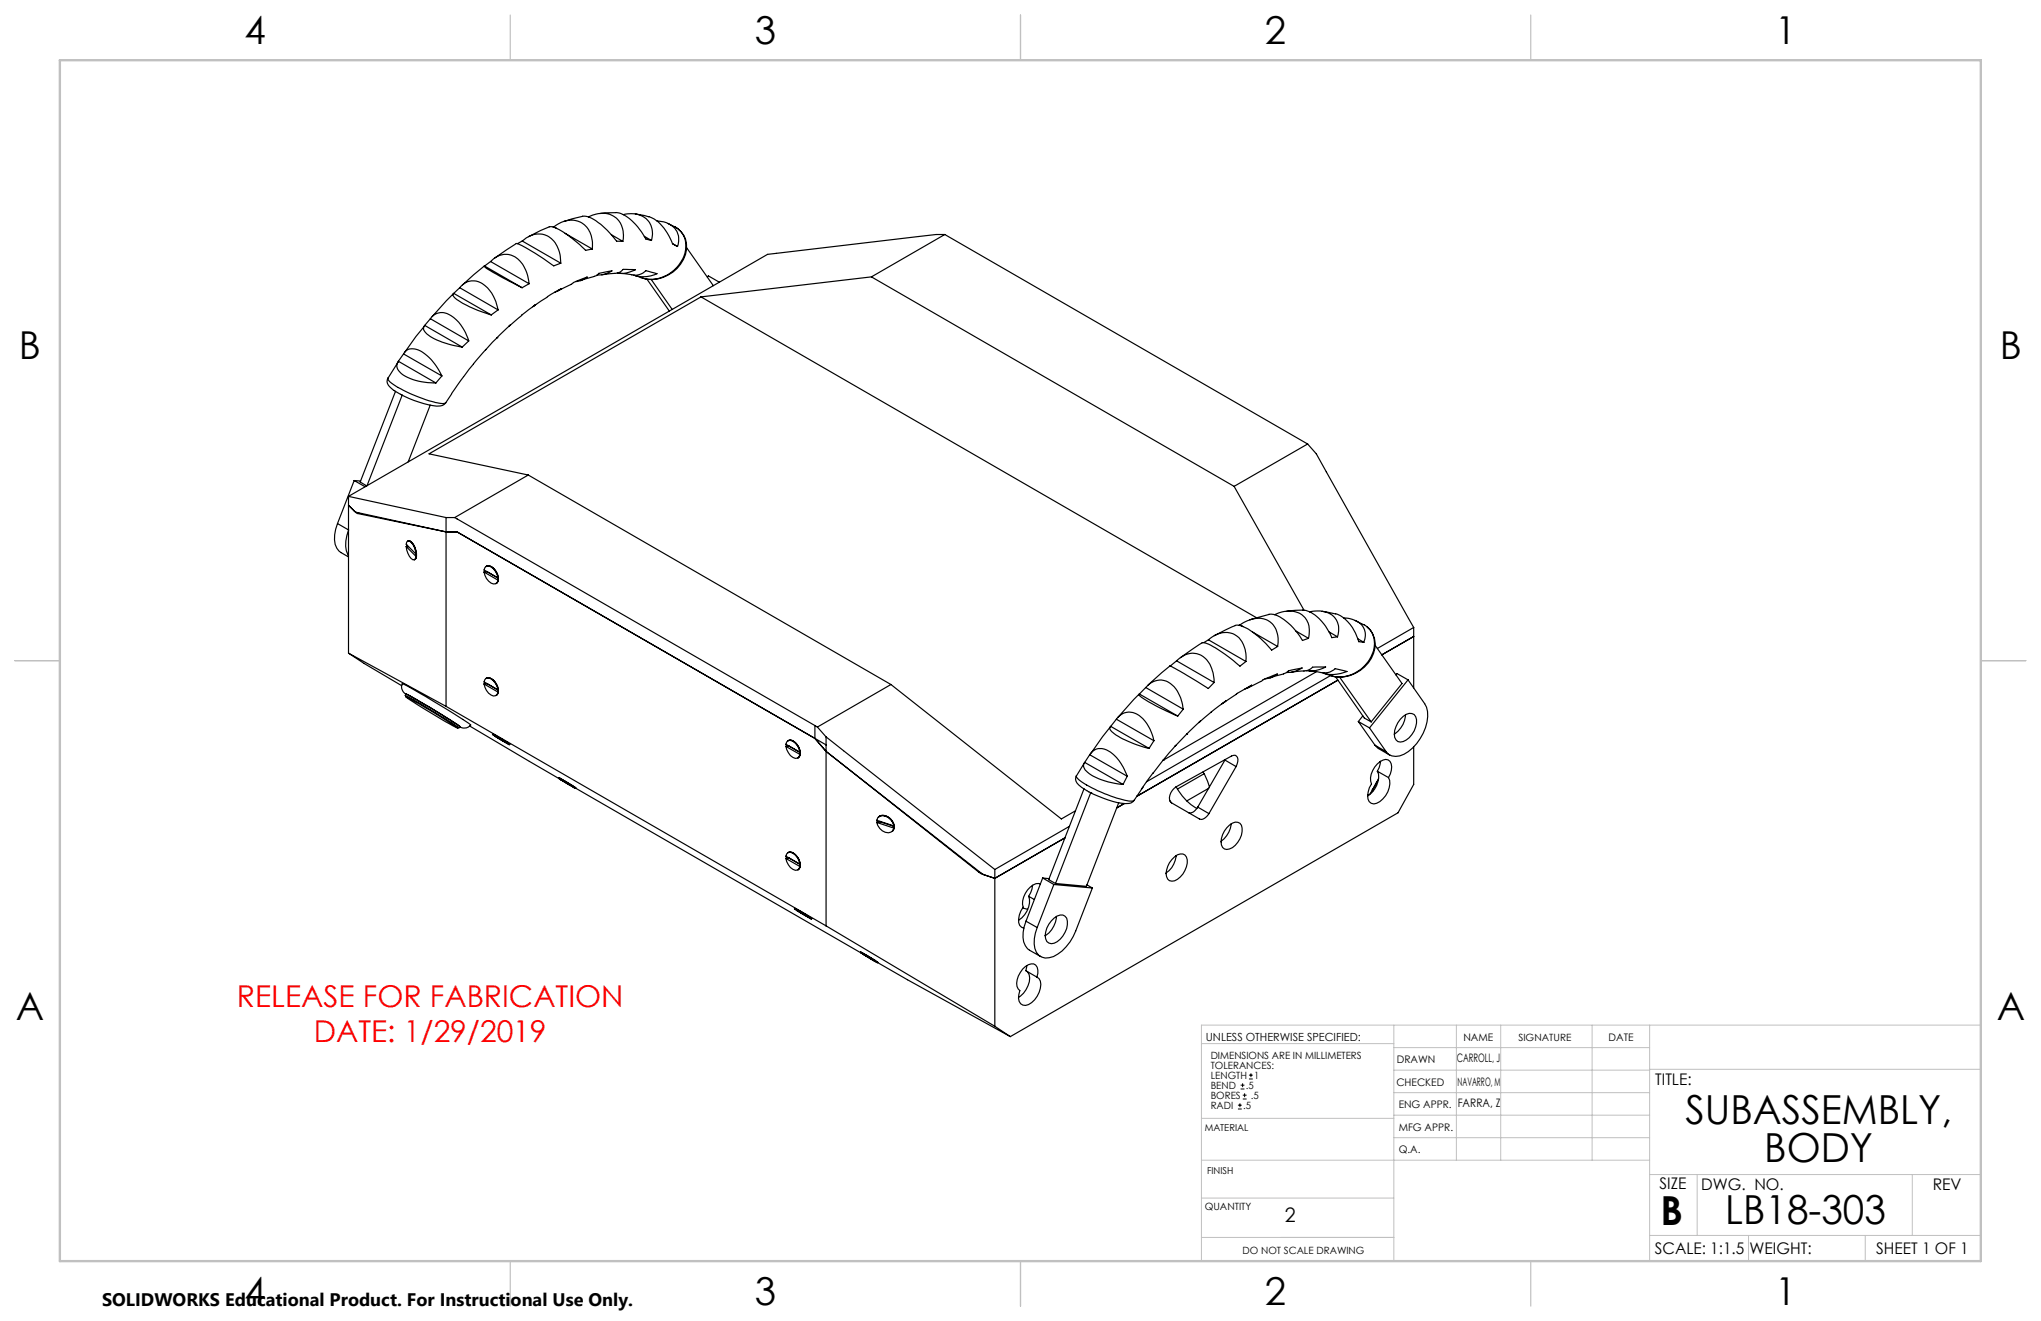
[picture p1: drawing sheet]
<svg xmlns="http://www.w3.org/2000/svg" width="432mm" height="279mm" viewBox="0 0 432 279" stroke-linecap="round" stroke-linejoin="round" font-family="sans-serif">
<path d="M261.9 234.6h.8M261.9 233.8h.8M262.3 233.4v.8M262.5 230.3h.8M262.5 229.5h.8M262.9 229.1v.8M262.9 232.4h.8M262.9 231.6h.8M263.3 231.2v.9M264.2 228.2h.8M264.2 227.4h.8M264.7 227v.8" fill="none" stroke="#000" stroke-width=".21"/>
<g fill="none" stroke="#c0c0c0" stroke-width=".21">
<path d="M294.9 216.8v49.9M308.1 216.8v28.6M317.5 216.8v28.6M336.8 216.8v28.6M349 216.8v49.9M419.1 216.8h-164.9v49.9M254.2 236.5h40.7M254.2 220.7h40.7M294.9 231.1h54.1M294.9 226.3h54.1M294.9 221.6h54.1M294.9 235.9h54.1"/>
<path d="M349 226.2h70.1M254.2 245.4h94.8M254.2 253.4h40.7M294.9 240.6h54.1M349 248.4h70.1M359.1 248.4v12.9M404.6 248.4v12.9M254.2 261.7h40.7M349 261.3h70.1M369.9 261.3v5.4M394.6 261.3v5.4"/>
</g>
<path d="M108 3.2v9.5M215.9 3.2v9.5M323.8 3.2v9.5M3.1 139.7h9.6M419.1 139.7h9.5M108 266.7v9.6M215.9 266.7v9.6M323.8 266.7v9.6" fill="none" stroke="#c0c0c0" stroke-width=".25"/>
<path d="M12.7 12.7h406.4v254h-406.4z" fill="none" stroke="#c0c0c0" stroke-width=".5"/>
<g fill="none" stroke="#000" stroke-width=".25">
<path d="M102.4 56.3l-4.5 4M102.5 56.3h-.1a36.2 36.2 0 0 0 7.2 4.1l.9 .5M102.5 56.3l8 4.6M103.8 55.3a4.1 4.1 0 0 1 7 1.1l.8 1.8 .3 1.8M103.8 55.3l-1.3 1M103.8 55.3l8.1 4.7M104.7 54.5l4.3-2.8a.76 .76 0 0 1 1.1 .1l3 1.7 4.1 2.7 1.4-.5M110.5 51a4.4 4.4 0 0 1 7.1 .6 7.3 7.3 0 0 1 1 4.1M110.5 51l-1 .5M110.5 51l8.1 4.7M111.8 50.1l4.2-2a2.21 2.21 0 0 1 2.3 .4l2.8 2 2.8 2.5 1.4-.3M117.2 48a4.9 4.9 0 0 1 6.9 0 6.1 6.1 0 0 1 1.2 4.7"/>
<path d="M117.2 48h-.2M117.2 48l.6 .3M119.6 49.4l5.7 3.3M121.8 59.5l1.1-.2 1.3-.7-2.9 1.2-.5 .3-2.8 1.5M123.3 45.8l-4 1M123.3 45.7a5.5 5.5 0 0 1 3.8 1.7l1.4 1.3 2 2.3h1.3M124.5 45.9a4.9 4.9 0 0 1 6.6 1.1 5.4 5.4 0 0 1 .7 4M126.3 58.2l1.3-.1 1.9-.8-2.8 .5-.5 .5-3.4 1.1M126.9 45.2l3.4-.2a7.5 7.5 0 0 1 5 3.4l1.3 2.2 1.2 .3M129.3 49.6l2.5 1.4M130.6 57.7a5.8 5.8 0 0 0 3.8-.7h-2.6l-.6 .5-.6 .2-3.3 .4M131.1 57.8l2.4 .3a3.1 3.1 0 0 0 3.1-.8l2.4 .6a6.4 6.4 0 0 1-4.9 .3"/>
<path d="M131.9 45.4a4.7 4.7 0 0 1 5.8 2.3l.3 1.7-.2 1.5M134.4 45.3l2.9 .6M134.5 58.3l1.2 .5M136.3 50l1.5 .9M136.9 59.1l4.7 6.7M137.3 45.8a9.1 9.1 0 0 1 5 5.7l1 .6a3.8 3.8 0 0 0-3.4-5.3l-.9-.1M137.8 59.1l4.4 6.3M141.4 47.3l1.5 .7M142.9 48a4.9 4.9 0 0 1 1.7 6.9 7.5 7.5 0 0 1-8.6 3.9M142.9 48a5 5 0 0 1 1.1 7.4 7.4 7.4 0 0 1-8.3 3.3M145.2 52.4l5.7 8M149.6 58.6l.3-.3 2.3 1.4"/>
<path d="M184.4 58.6l-36.1 4.2M184.4 58.6l76.7 44.3M199.9 49.6h-1.9l-35.6 4.2-88.7 51.2M199.9 49.6l-15.5 9M199.9 49.6l76.7 44.3M82.1 80a1.41 1.41 0 0 0 .5 1.9 19 19 0 0 0 10.5 4l.9-.4 .3-.3M82.1 80a2.04 2.04 0 0 0 1.4 1.5 28.8 28.8 0 0 0 10.2 3.9l.6-.2M84.2 76.6l-2.1 3.4M84.3 76.4l-.1 .2a1.77 1.77 0 0 0 .7 2.4 12 12 0 0 0 7.3 2M84.3 76.4l7.9 4.6M85.4 74.9a2.4 2.4 0 0 1 3.5-.7 11.2 11.2 0 0 1 4.6 5.3M85.4 74.9l-1.1 1.5"/>
<path d="M85.4 74.9l8.1 4.6M89.8 69l-1.8 2.2-2.4 3.4M89.9 68.8l-.1 .1a1.25 1.25 0 0 0 .6 1.8 16.4 16.4 0 0 0 7.4 2.7M89.9 68.8l7.9 4.6M91.1 67.4a2.98 2.98 0 0 1 4.3-.7 9.4 9.4 0 0 1 3.8 5.4M91.1 67.4l-1.2 1.4M91.1 67.4l8.1 4.7M93.5 79.5l-1.3 1.5M95.9 62.2l-4.5 4.8M96 62.1l-.2 .1a.87 .87 0 0 0 .5 .9l1.6 1 1.5 .8 4.5 1.7M96 62.1l7.9 4.5M97.3 60.9a3.7 3.7 0 0 1 5.9 0 9.3 9.3 0 0 1 2.2 4.6"/>
<path d="M97.3 60.9l-1.3 1.2M97.3 60.9l8.1 4.6M98 79.7l-2.4 3.4M99.2 72.1l-1.4 1.3M102.8 73.9l-2 2.3-2.7 3.5M105.1 71.5l-2.4 2.5M105.1 71.4h.1M105.4 65.5l-1.5 1.1M107.7 69l.3-.2-2.9 2.6M110.3 66.7l-2.6 2.3M111.9 60l-1.4 .9M112.7 64.9l.6-.5-3 2.3"/>
<path d="M115.6 62.9l-2.7 1.9M117.4 61.8l1.4-.8-3.2 1.9M148.3 62.8l-57.5 33.2 21 4.5M148.3 62.8l117.6 67.9M83.7 82.8l-7.5 19.2 1.4 .8M85.1 83.6l-7.5 19.1M91 85.7l-4.6 12M95.6 83.3l-1.3 1.9M276.6 93.9l1.9 2.1 20.6 36.7M276.6 93.9l-15.5 9M71.4 110.7a5.5 5.5 0 0 0 .3 5.9l2 1.2M71.4 110.7l2.3 1.4"/>
<path d="M73.7 105l20.7 4.5M73.7 105v33.1M73.7 106.9l1.5 1.4M73.8 112.1a6 6 0 0 0-.1 5.4M74.9 101.6l2.3 1.3M74.9 101.6l-3.5 9.1M74.9 101.6l1.4 .1M75 108.1l.3 .2 19.1 4.2M75.2 108.3l.5 .3M75.2 108.3h.1M75.7 108.6l18.7 3.9M75.9 108.5l-.2 .1"/>
<path d="M85.9 115.6a3.9 3.9 0 0 0 1.4 2.8h.4l.2-.3 .1-.4M85.9 115.6l2.1 2.1M86 115.2v.4M86 115.6h.4M86 115.6h-.1M86.3 114.4a2.73 2.73 0 0 1 1.7 2.8l-2.1-2.1 .1-.4zM86.4 114.4a1.72 1.72 0 0 1 1.4 1.3l.3 1.5h-.1M86.4 114.4a2.44 2.44 0 0 1 1.7 2.4 1.35 1.35 0 0 1-.4 1.6M86.4 114.4h-.1M87.7 118.4h-.1M88 117.7h.1l-.1 .4-.3 .3M94.4 112.5h2.3l75.7 43.7"/>
<path d="M94.4 109.5v39.9M94.4 109.5h1.8M96.2 109.5l76.2 44M102.9 119.8a1.27 1.27 0 0 1 1.6 .5 2.39 2.39 0 0 1 .8 1.9M102.9 119.8a2.17 2.17 0 0 1 2.4 2 1.38 1.38 0 0 1-.3 1.6M102.9 119.8h-.1M111.8 100.5l-15.6 9M111.8 100.5l76.7 44.3M261.1 102.9l14.8 26.1M73.7 138.1l20.7 11.3M73.7 138.1l3.3 2.2 8 4.7M102.4 121a2.56 2.56 0 0 0 2.4 2.5l.4-.3 .1-.5"/>
<path d="M102.4 121l2.9 1.7M102.5 120.6v.4M102.5 121h.6l2.3 1.3M102.5 121h-.1M102.6 120.1a1.11 1.11 0 0 1 1.8 .2l.8 1.3 .1 .6-2.9-1.7zM105 123.4h-.1M105.4 122.7l-.4 .7M105.4 122.3v.4M105.4 122.7h-.1M105.4 122.2v.1M248.9 139.8a4.2 4.2 0 0 1 6.1-.5 7.5 7.5 0 0 1 1.9 5.1M248.9 139.8l-1.4 1.1"/>
<path d="M248.9 139.8l8 4.6M249.7 139.1l4.8-3.2a7.2 7.2 0 0 1 3.6 1.8l4.2 3.2 1.3-1M255.7 135.3a4.7 4.7 0 0 1 6.4-.4 6.5 6.5 0 0 1 1.5 5M255.7 135.3l-1 .6M255.7 135.3l7.9 4.6M261.3 132.3l-4.4 2.1M261.3 132.3a4 4 0 0 1 3.4 1.2 20 20 0 0 1 4.3 4l1.3-.8M262.4 132.2a5.5 5.5 0 0 1 6.3-.7 5.4 5.4 0 0 1 1.6 5.2M262.4 132.2l-.3 .1M262.4 132.2l.6 .3M265 133.7l5.3 3M268.4 129.9a4.7 4.7 0 0 1 3.7 1.5 15.1 15.1 0 0 1 3.5 4.1l1.2-.5"/>
<path d="M268.5 130l-4.1 1.1M269.7 130a5.5 5.5 0 0 1 6.2 .4 5 5 0 0 1 .9 4.6M272.1 129.3l3.5-.3a6.1 6.1 0 0 1 4.5 3l1.7 2.9 1.2-.2M274.1 133.5l2.7 1.5M277.1 129.4a5.4 5.4 0 0 1 5.3 1.3 4.4 4.4 0 0 1 .6 4M279.7 129.3l.8 .1a6.3 6.3 0 0 1 3.4 1 9.2 9.2 0 0 1 3.5 5.3l1.1 .2M281.2 133.7l1.8 1M284.3 130.7a4.3 4.3 0 0 1 4.5 3l.1 .8-.4 1.4M286.7 131.3l1.8 .8M287.3 135.1l1.2 .8M288.5 132.1a4.6 4.6 0 0 1 1.9 6 7.4 7.4 0 0 1-9 4.7M289.1 132.5a5 5 0 0 1 1 6.7 7.6 7.6 0 0 1-8.7 3.6"/>
<path d="M290.9 136.5l5.7 8.1-6.5 8.1M299.1 132.7l-7.7 4.5M299.1 132.7v12.8M299.1 134.6l-6.8 3.9M85.8 147.4a98.2 98.2 0 0 1 11 6.6 127.5 127.5 0 0 1-11-6.6zM85.9 146.8a100.6 100.6 0 0 1 11.4 6.9l-.2 .3a115.7 115.7 0 0 0-11.4-6.9zM87.8 147.8h.1M94.4 149.4l80.4 46.4M95.4 152.4h.1M97.2 153.7l.2 .1a106.8 106.8 0 0 0-11.6-7l.1 .1a1.79 1.79 0 0 1-.8-2.3 159.6 159.6 0 0 1 14.5 8.8 1.86 1.86 0 0 1-2.3 .3M99.4 153.6l18.9 11.1M102.4 144.7a3.1 3.1 0 0 0 2 2.5l.4-.1 .4-.2 .1-.5"/>
<path d="M102.4 144.7l2.9 1.7M102.5 144.3v.3M102.5 144.6h.6l2.3 1.4M102.5 144.6l-.1 .1M102.6 143.7a1.15 1.15 0 0 1 1.8 .3l.8 1.2 .1 .7-2.9-1.7zM102.9 143.4a1.27 1.27 0 0 1 1.6 .5 2.39 2.39 0 0 1 .8 2M102.9 143.4a2.24 2.24 0 0 1 2.4 2.1 1.35 1.35 0 0 1-.3 1.6M102.9 143.4l-.1 .1M104.2 155.3l3.2 1.8-.1 .1-3.1-1.8 .2 .1 3.2 1.9M104.2 155.3l3.6 2.1M104.2 155.3h.1M104.7 155.7l3.1 1.8-.2-.1"/>
<path d="M104.7 155.6v.1M105 147.1h-.1M105.4 146.3l-.4 .8M105.4 146v.3M105.4 146.3l-.1 .1M105.4 145.9v.1M107.6 157.4l.1-.1 .1 .1M107.8 157.4v.1M166.3 157.9a3.3 3.3 0 0 0 2 2.5l.4-.1 .4-.2 .1-.5M166.3 157.9l2.9 1.7M166.3 157.4l.1 .4M166.4 157.8h.6l2.3 1.4"/>
<path d="M166.4 157.8l-.1 .1M166.4 156.9a1.18 1.18 0 0 1 1.9 .3l.4 .6 .5 1.3-2.9-1.7zM166.8 156.6a2.04 2.04 0 0 1 2.3 1.8l.1 .7M166.8 156.6a2.24 2.24 0 0 1 2.4 2.1 1.27 1.27 0 0 1-.3 1.6M166.8 156.6l-.1 .1M169.3 159.5l-.4 .8M169.3 159.1v.4M169.3 159.5l-.1 .1M172.4 156.2l2.4 1.4M172.4 153.5v2.7M172.4 153.5l.5 .3M172.4 156.2l2.4 2.7"/>
<path d="M172.9 153.8l1.9 2.1M174.8 158.9l32.7 25.7 .8 .5M174.8 155.9l35.7 28M174.8 155.9v39.9M174.8 158.9l32.3 25.6M188.5 144.8l-15.6 9M188.5 144.8l36 28.4 3-1.7M230.5 159.6a2.81 2.81 0 0 1 4.4-.5 11.2 11.2 0 0 1 3.6 5.1M230.5 159.6l-1 1.7M230.5 159.6l8 4.6M234.9 153.8l-4.2 5.7M235 153.6a.82 .82 0 0 0 .4 1.3 21.4 21.4 0 0 0 7.7 3.4"/>
<path d="M235 153.6l8.1 4.7M236.2 152.1a3.4 3.4 0 0 1 5.6-.1 10.1 10.1 0 0 1 2.3 4.7M236.2 152.1l-1.2 1.5M236.2 152.1l7.9 4.6M240.9 146.9l-4.4 4.8M241.1 146.8h-.1a.92 .92 0 0 0 .7 .8l3.1 1.8 4.4 2M241.1 146.8l8.1 4.6M242.4 145.4a3.8 3.8 0 0 1 6.4 .4 9.1 9.1 0 0 1 1.5 4.2M242.4 145.4l-1.3 1.4M242.4 145.4l7.9 4.6M244.1 156.7l-1 1.6M247.5 140.9l3 1.6 5.1 3.1 1.3-1.2"/>
<path d="M247.5 140.9l-4.6 4M250.3 150l-1.1 1.4M251 155.3l-2.4 2.5 .1-.1-2.6 3.1M251 155.3h.1M256.3 150.6l-2.7 2.2 .3-.3-2.9 2.8M258.4 148.9l.9-.6-3.1 2.3M261.5 146.9l-2.7 1.8M263.3 145.8l1.5-.9-3.3 2M267.6 143.6l1.3-.3 1.3-.7-1.5 .6a3 3 0 0 0-1.8 .9l-3.1 1.5M272.2 142.2l1.9-.2 1.4-.7-3 .7a5.1 5.1 0 0 1-2.7 1l-1.1 .4M276.4 141.9a6.6 6.6 0 0 0 4.1-.8h-2.8l-.5 .4-.8 .4-3.2 .3M277 141.9l1.6 .2a3.8 3.8 0 0 0 3.9-.7l2.5 .6a6.5 6.5 0 0 1-5.1 .3"/>
<path d="M278.5 142.1l-32.4 18.7M280.2 142.5l1.2 .3M281.5 142.9l-38.9 22.4M282.5 143.1l6.1 8.8 1.5 .8M283 143.9l-42.5 24.5M283.4 143.2l6.7 9.5M287.4 152.6l2.3 1.4M287.4 152.6l3.5 5M288.3 151.4l-.9 1.2M289.7 154l3.6 5M290.9 157.6l.5 .6 2.6 1.5M290.9 157.6l2.4 1.4"/>
<path d="M295.3 142.7l.2-.2 2.4 1.3M296.3 152.1a2.36 2.36 0 0 1 2.9-1 3.5 3.5 0 0 1-.5 4.3 2.97 2.97 0 0 1-3 1.4 2.03 2.03 0 0 1-.6-2.3l.6-1.6zM297.4 151.2a5.3 5.3 0 0 1-2.4 4.1M297.9 143.8l3.5 5a6.6 6.6 0 0 1-.3 6.3 8.9 8.9 0 0 1-5 4.8 2.52 2.52 0 0 1-2.8-.9M297.9 143.8l-8.2 10.2M299.1 158v7.9l-3.3 6-82.1 47.4M118.3 164.5l2.6 1.5 .4 .4-3.1-1.8 .2 .1 3.2 1.9M118.3 164.5l3.5 2.2M118.3 164.5l-.1 .1M118.6 164.9l3.2 1.9-.2-.2M118.6 164.9h.1M121.6 166.6v-.1l.2 .2"/>
<path d="M121.8 166.7v.1M121.8 166.7l60.4 34.9M168.9 160.3h-.1M185.5 174a2.45 2.45 0 0 0 3 2l.4-.3 .2-.5M185.5 174l3.6 1.2M185.6 173.5v.4M185.6 173.9l-.1 .1M185.7 173a1.79 1.79 0 0 1 2.8 .4l.4 .6 .2 .7-3.6-1.2zM185.9 172.8a2.1 2.1 0 0 1 3 1.2l.2 .7M185.9 172.8a1.99 1.99 0 0 1 2.9 .8 1.62 1.62 0 0 1 0 2.2M185.9 172.8h-.1M186.2 173.7v.1"/>
<path d="M186.2 173.8l2.8 .9M186.2 173.8l-.6 .1M188.8 175.8h.1M189 174.7l.2 .4M189 174.7h.1M189.2 175.1l-.4 .7M189.2 175.1l-.1 .1M225.3 177.2l-14.8 8.6-2.6-.9M226.3 174.8l-15.8 9.1M227.7 164v.1a3.7 3.7 0 0 0 2.2 2 25.9 25.9 0 0 0 9.7 3.3l.3-.1 1.6-2.4M229.3 166.8l-7.4 19.3 1.4 .8M229.4 161.4l-1.6 2.6a1.45 1.45 0 0 0 .4 2l2.6 1.7"/>
<path d="M229.5 161.3a1.47 1.47 0 0 0 .5 2 13.9 13.9 0 0 0 7.6 2.6M229.5 161.3l8.1 4.6M230.8 167.7a18.7 18.7 0 0 0 8.1 2.2l.4-.1 .6-.5M230.8 167.7h.1M230.8 167.7l-7.5 19.2M236.7 169.8l-6.9 17.7-6.5-.6M237.8 170l-1.5 .9M238.5 164.2l-.9 1.7M241.8 166.5l-.3 .4M243.9 163.5l-2.4 3.4M246.1 160.8l-2.2 2.8M246.1 160.8h.1"/>
<path d="M247.5 169.3l.4 .5M247.8 169.8l6 3.4a1.79 1.79 0 0 0 2-1.1M248.8 166.4a11.2 11.2 0 0 0 4.4 4.6M253.4 170.7a1.75 1.75 0 0 1-2 1.2M253.4 170.7l2.4 1.4M254.5 163.3l1.4 3.1M254.7 163.7l-5.6 3.2M255.7 166.7l-4.6 2.7M259.2 160.8l2.3 1.3M259.2 160.8l-5.8 9.9M259.2 160.7v.1M259.5 175.1a2.26 2.26 0 0 1 2.8-1 3.4 3.4 0 0 1-.4 4.1 2.71 2.71 0 0 1-2.9 1.4 1.93 1.93 0 0 1-.6-2.3l.6-1.5z"/>
<path d="M260.5 174.2a5 5 0 0 1-2.2 3.7M261.5 162.1a2.09 2.09 0 0 0 .1-2.2l-.3-.2-.8 .2-11.7 6.5a2.74 2.74 0 0 0-1.2 3.1l.2 .3M261.5 162.1l-5.7 10M289.3 168.1h.4M290.3 167.1l.2 .2M290.3 167.1l-.5 .9M291.3 165.4l-1 1.7M291.3 165.4h.2M291.4 161.6a2.29 2.29 0 0 1 2.3-.9 2.72 2.72 0 0 1 .1 3.8 4.4 4.4 0 0 1-1.9 5 1.47 1.47 0 0 1-1.7 .4 1.47 1.47 0 0 1-.9-1.6l.4-1.7 .5-.8a4.1 4.1 0 0 1 1.2-4.2zM291.4 163.1a4.4 4.4 0 0 1-1.8 5.1l-.3 .1M291.4 163.1l2.4 1.4M291.7 164.7l-.4 .7"/>
<path d="M292 161.1l.1 .1M292.1 161l-.3 1.3-.4 .8M166.3 181.6a3.2 3.2 0 0 0 2 2.5l.4-.1 .4-.3 .1-.4M166.3 181.6l2.9 1.7M166.3 181.1l.1 .4M166.4 181.5h.6l2.3 1.3M166.4 181.5l-.1 .1M166.4 180.6a1.18 1.18 0 0 1 1.9 .3l.4 .5 .5 1.4-2.9-1.7zM166.8 180.3a2.03 2.03 0 0 1 2.3 1.8l.1 .7M166.8 180.3a2.24 2.24 0 0 1 2.4 2.1 1.27 1.27 0 0 1-.3 1.5M166.8 180.3h-.1M168.1 192.1l2 1.2 1.1 .8-3.1-1.9 .1 .2 3.3 1.8"/>
<path d="M168.1 192.1l3.6 2.2M168.1 192.1v.1M168.6 192.5l3.1 1.9-.2-.2M168.9 183.9l-.1 .1M169.3 183.2l-.4 .7M169.3 182.8v.4M169.3 183.2l-.1 .1M171.5 194.2v-.1l.2 .2M171.7 194.3v.1M174.8 195.8l35.7 21.3M207.1 184.5l.8 .4M207.2 184.4l-.1 .1"/>
<path d="M207.9 184.9h.1M210.5 183.9v33.2M216.4 192.1l1 .2M217.1 194.8a5.5 5.5 0 0 0 .3 5.9l2.8 1.6M217.1 194.8l2.3 1.4M217.6 189.6a4.6 4.6 0 0 1-2.1 5M217.6 189.6l1.2 .7M218.5 187.3l-.2 .7-.7 1.6M220.1 187a2.93 2.93 0 0 0-3.2 1.9 3.6 3.6 0 0 0-.4 3 4.2 4.2 0 0 0-.8 3.8l.9 .6M220.6 185.7l-3.5 9.1M220.6 185.7l2.4 1.4M220.6 185.7l1.4 .1"/>
<path d="M223 187.1l-3.6 9.1M223 187.1l8.1 .7M223 194.2a1.67 1.67 0 0 1 2.7 0 4.6 4.6 0 0 1-3.3 5.4 1.43 1.43 0 0 1-1.3-1.7 5.2 5.2 0 0 1 1.9-3.7zM223.5 193.8a5.1 5.1 0 0 1-2.4 4.1M229.9 187.1l1.2 .7M231.1 187.8l-3.5 9.1a10 10 0 0 1-4.7 5.4 2.75 2.75 0 0 1-4.1-2.7l.2-2.2 .4-1.2M247.9 181.8a2.19 2.19 0 0 1 2.8-1 3.3 3.3 0 0 1-.4 4.1 2.8 2.8 0 0 1-2.9 1.4 1.99 1.99 0 0 1-.6-2.3l.6-1.5zM248.7 181h.1M248.8 181a5.1 5.1 0 0 1-2.1 3.6M182.1 201.5l3.1 1.8zM182.1 201.4l3.1 1.8v.1M182.1 201.4l3.6 2.2"/>
<path d="M182.1 201.4v.1M182.5 201.8l3.1 1.8-.1-.1M182.5 201.8h.1M182.5 201.8l3 1.7M185.5 203.5l.2 .1M185.7 203.6l28 15.7M185.7 203.6h-.1M210.5 217.1l3.2 2.2M216.4 205a2.69 2.69 0 0 1 2.3-1.1 1.92 1.92 0 0 1 .7 2.8 1.88 1.88 0 0 1 .7 2.3 4.5 4.5 0 0 1-3.1 3.7 1.39 1.39 0 0 1-1.5-1.6l.3-1.6a2.87 2.87 0 0 1 .1-3.8zM217.2 204.2l-.2 1.1 2.4 1.4M217.3 205.5a2.41 2.41 0 0 1 .2 3 4.8 4.8 0 0 1-2 2.5"/>
</g>
<g font-size="8.5">
<text x="356.6" y="237.7">SUBASSEMBLY,</text>
<text x="373.3" y="245.8">BODY</text>
<text x="351.3" y="259">B</text>
<text x="365" y="258.9">LB18-303</text>
</g>
<g font-size="8.1">
<text x="51.7" y="9.3">4</text>
<text x="159.7" y="9.3">3</text>
<text x="267.6" y="9.3">2</text>
<text x="375.6" y="9.3">1</text>
<text x="4" y="76">B</text>
<text x="423.1" y="76">B</text>
<text x="3.3" y="215.7">A</text>
<text x="422.4" y="215.7">A</text>
<text x="51.7" y="276">4</text>
<text x="159.7" y="276">3</text>
<text x="267.6" y="276">2</text>
<text x="375.6" y="276">1</text>
</g>
<g font-size="6.3" fill="#f00">
<text x="50.1" y="213.1">RELEASE FOR FABRICATION</text>
<text x="66.4" y="220.4">DATE: 1/29/2019</text>
</g>
<text font-size="4.2" x="271.8" y="258.5">2</text>
<text font-size="3.8" x="21.6" y="276.3">SOLIDWORKS Educational Product. For Instructional Use Only.</text>
<g font-size="3.4">
<text x="350.2" y="229.5">TITLE:</text>
<text x="351.1" y="251.6">SIZE</text>
<text x="359.9" y="251.6">DWG. NO.</text>
<text x="408.9" y="251.7">REV</text>
<text x="350.1" y="265.3">SCALE: 1:1.5</text>
<text x="370.1" y="265.3">WEIGHT:</text>
<text x="396.9" y="265.2">SHEET 1 OF 1</text>
</g>
<g font-size="2.5">
<text x="308.2" y="224.7">CARROLL, J</text>
<text x="308.4" y="229.6">NAVARRO, M</text>
<text x="308.4" y="234.2">FARRA, Z</text>
</g>
<text font-size="2.4" x="255.1" y="220.1">UNLESS OTHERWISE SPECIFIED:</text>
<g font-size="2.2">
<text x="309.6" y="220.2">NAME</text>
<text x="340.3" y="220.2">DATE</text>
<text x="295.5" y="224.9">DRAWN</text>
<text x="295.4" y="229.8">CHECKED</text>
<text x="295.9" y="239.1">MFG APPR.</text>
<text x="295.9" y="234.4">ENG APPR.</text>
<text x="295.9" y="243.9">Q.A.</text>
</g>
<g font-size="2.1">
<text x="321.2" y="220.2">SIGNATURE</text>
<text x="256.1" y="224">DIMENSIONS ARE IN MILLIMETERS</text>
<text x="256.1" y="226.1">TOLERANCES:</text>
<text x="256.1" y="228.2">LENGTH</text>
<text x="256.1" y="230.3">BEND</text>
<text x="256.1" y="232.4">BORES</text>
<text x="263.6" y="230.3">.5</text>
<text x="264.6" y="232.4">.5</text>
<text x="265.3" y="228.2">1</text>
<text x="256.1" y="234.5">RADI</text>
<text x="263" y="234.5">.5</text>
<text x="254.9" y="255.9">QUANTITY</text>
<text x="262.9" y="265.2">DO NOT SCALE DRAWING</text>
</g>
<g font-size="2">
<text x="254.9" y="239.1">MATERIAL</text>
<text x="255.4" y="248.3">FINISH</text>
</g>
</svg>
